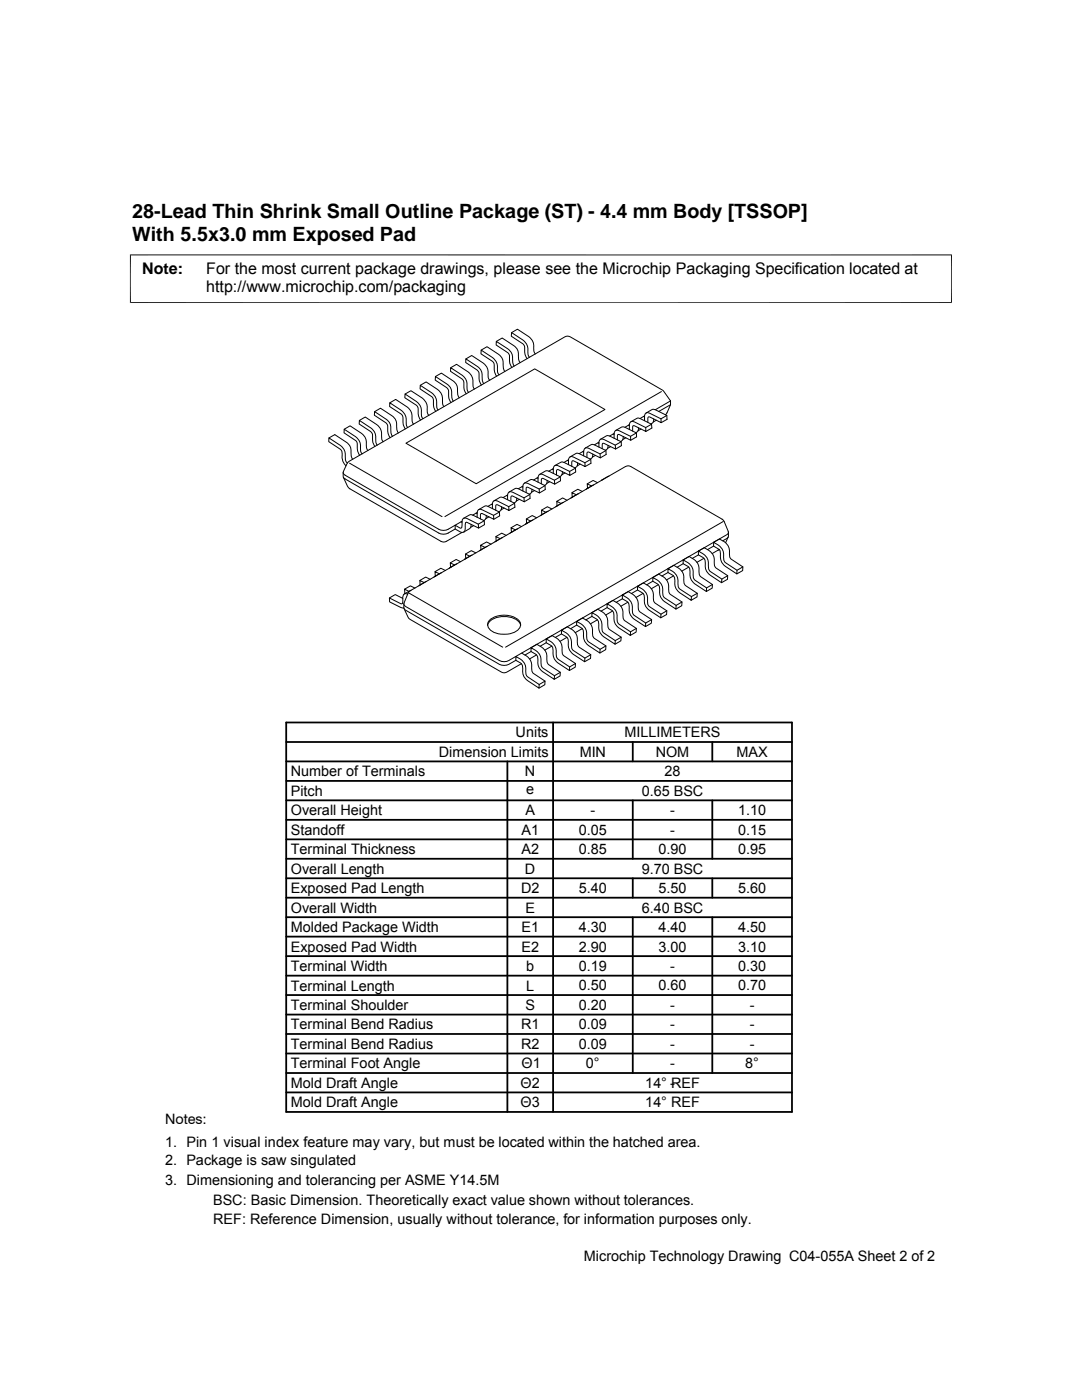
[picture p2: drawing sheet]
<svg xmlns="http://www.w3.org/2000/svg" width="216mm" height="279mm" viewBox="0 0 216 279" stroke-linecap="round" stroke-linejoin="round" font-family="sans-serif">
<g fill="none" stroke="#000" stroke-width=".2">
<path d="M26 50.8v9.7M189.9 50.8v9.7M189.9 50.9h-164M25.9 60.4h164M80.8 78.6l1.2-.6 2.3 1.5a2.52 2.52 0 0 1 .9 2.5l.4 .9M83.9 76.9l1.1-.7 2.3 1.5a3.5 3.5 0 0 1 1.1 3.1l.2 .3M86.9 75.1l1.2-.6 2.2 1.5a2.29 2.29 0 0 1 1 2.4l.3 1M89.9 73.4l1.2-.7 2.3 1.5a3.5 3.5 0 0 1 1 3.1l.3 .3M93 71.6l1.1-.6 2.3 1.5a2.49 2.49 0 0 1 1 2.6l.3 .8M93.5 78.3a1.44 1.44 0 0 1-.3-1.3 2.23 2.23 0 0 0-1-2.1l-2.3-1.5v.7l2.4 1.6a1.69 1.69 0 0 1 .3 1.6v.5l.4 .8M96 69.9l1.2-.7 2.3 1.5a2.33 2.33 0 0 1 .9 2.4l.4 1M96.5 76.6a2.34 2.34 0 0 1-.3-2l-.4-1-2.8-2-.1 .7 2.3 1.6 .4 .5a3.9 3.9 0 0 0 .5 2.4"/>
<path d="M99 68.1l1.2-.6 2.3 1.5a2.29 2.29 0 0 1 1 2.4l.3 1M99.6 74.8a1.81 1.81 0 0 1-.3-1.8l-.4-1-.6-.6-2.3-1.5v.7l2.4 1.6a1.73 1.73 0 0 1 .2 1.6l.5 1.3M102.1 66.4l1.2-.7 2.2 1.5a2.53 2.53 0 0 1 1 2.6l.3 .8M102.6 73a2.35 2.35 0 0 1-.3-1.9l-.4-1-.6-.5-2.3-1.5v.8l2.3 1.5 .3 .5a3.9 3.9 0 0 0 .5 2.4M105.7 71.3a1.34 1.34 0 0 1-.4-1.3 2.29 2.29 0 0 0-.9-2.1l-2.3-1.5-.1 .7 2.3 1.5 .4 .5a3.8 3.8 0 0 0 .5 2.5M132 78.1l-43.2 25M65.6 87.4l1.2-.7 2.3 1.5a2.29 2.29 0 0 1 .9 2.5l.4 1M68.5 94.3v.9l.2 .3 18.8 10.9a2.02 2.02 0 0 0 1.9 0l1.4-.8M68.5 95.2l.8 1.8 .5 .5 18.2 10.5 .5 .2 .6-.2 3.1-1.7M68.7 85.7l1.1-.7 2.3 1.5a2.48 2.48 0 0 1 1 2.6l.3 .8M69.3 92.4a1.38 1.38 0 0 1-.4-1.4 2.29 2.29 0 0 0-1-2.1l-2.3-1.5v.7l2.3 1.5a1.63 1.63 0 0 1 .4 1.6 2.37 2.37 0 0 0 .7 1.8M69.7 92.4l18.5 10.7"/>
<path d="M71.7 83.9l1.2-.7 2.3 1.5a2.56 2.56 0 0 1 .9 2.7l.4 .8M72.3 90.6a1.34 1.34 0 0 1-.4-1.3 2.29 2.29 0 0 0-.9-2.1l-2.3-1.5-.1 .7 2.4 1.6a1.73 1.73 0 0 1 .3 1.6l.5 1.3M74.8 82.1l1.1-.6 2.3 1.5a2.34 2.34 0 0 1 1 2.4l.3 1M75.3 88.8a1.47 1.47 0 0 1-.3-1.3 2.28 2.28 0 0 0-1-2.1l-2.3-1.5v.7l2.3 1.5 .3 .5a4 4 0 0 0 .5 2.5M77.8 80.4l1.2-.7 2.2 1.5a2.54 2.54 0 0 1 1 2.6l.3 .8M78.3 87.1a2.23 2.23 0 0 1-.3-2l-.4-1-2.8-2-.1 .8 2.3 1.5 .3 .5a3.8 3.8 0 0 0 .6 2.5M81 88.5l25.7-14.9 14 8.1-25.7 14.8zM81.4 85.3a1.3 1.3 0 0 1-.3-1.2 2.38 2.38 0 0 0-1-2.2l-2.3-1.5-.1 .7 2.4 1.6a1.79 1.79 0 0 1 .3 1.6l.1 .5 .4 .8M84.4 83.6a1.42 1.42 0 0 1-.3-1.3 2.26 2.26 0 0 0-1-2.2l-2.3-1.5v.8l2.4 1.6a1.73 1.73 0 0 1 .2 1.5l.5 1.3M87.4 81.8a1.26 1.26 0 0 1-.3-1.2 2.34 2.34 0 0 0-1-2.2l-2.2-1.5-.1 .7 2.4 1.6a1.79 1.79 0 0 1 .3 1.6l.1 .5 .4 .8M90.5 80.1a2.31 2.31 0 0 1-.4-2l-.4-1-2.8-2-.1 .8 2.3 1.5 .4 .5a4 4 0 0 0 .5 2.4M98.6 99.9l1.5-.7 2.6 1.2v.8l-1.1 .7"/>
<path d="M101.1 98.9l.2 .1M101.3 98.8l-.9 .5M101.3 99.7a1.78 1.78 0 0 1 .2-1.4l.2-.2 .6 .1 2.3 1.2v.7l-2.4-1.1-.2 .1-.1 1M101.6 98.2l1.5-.7 2.6 1.2 .1 .8-1.2 .6M103.1 99.4l-.1 .6-.4 .4M103.6 99.7l-.6 .3M104.1 97.1l.2 .1M104.3 97l-.9 .5M104.3 98a1.78 1.78 0 0 1 .2-1.5l.3-.1 .5 .1 2.3 1.1v.8l-2.5-1.2-.1 1.1M104.6 96.4l1.5-.7 2.7 1.2v.8l-1.2 .7M105.7 98.7l-1.1 .7M106.2 97.6l-.2 .7-.4 .3"/>
<path d="M106.7 97.9l-.6 .3M107.2 95.4l.2 .1M107.4 95.3l-.9 .5M107.4 96.2v-.8a.66 .66 0 0 1 .2-.7 .66 .66 0 0 1 .8 0l2.2 1.1 .1 .8-2.4-1.1-.3 .3v.8M107.7 94.7l1.5-.8 2.6 1.3v.7l-1.1 .7M108.8 96.9l-1.2 .7M109.2 95.9l-.1 .6-.5 .4M109.7 96.1l-.6 .4M110.2 93.6l.2 .1M110.4 93.5l-.9 .5M110.4 94.5l.1-1.2 .3-.4 .6 .1 2.3 1.1v.8l-2.5-1.2-.2 1.1M110.7 92.9l1.5-.7 2.6 1.2 .1 .8-1.2 .7"/>
<path d="M111.8 95.2l-1.2 .6M112.2 94.1l-.1 .7-.4 .3M112.7 94.4l-.6 .3M113.2 99.8l-.9-.4-1.2 .7M113.2 91.9l.2 .1M113.4 91.8l-.9 .5M113.4 92.7a1.69 1.69 0 0 1 .2-1.4l.5-.2 .3 .1 2.3 1.2 .1 .7-2.6-1.1-.1 1M113.7 91.2l1.5-.8 2.7 1.3v.8l-1.1 .6M114.3 99.2l-.4 .2M114.8 93.4l-1.1 .7M115 98.7l-.9-.4 .2 .8M115.3 92.4l-.2 .6-.4 .4"/>
<path d="M115.4 98.5l-1.3 .8M115.8 92.6l-.6 .4M116.2 98.1l-.9-.5-1.2 .7M116.3 90.1l.2 .1M116.5 91v-.9a.65 .65 0 0 1 .2-.6 .65 .65 0 0 1 .8 0l2.2 1.1 .1 .8-2.4-1.2-.2 .1-.1 1M116.5 90l-.9 .5M116.8 89.4l1.5-.7 2.6 1.2v.8l-1.1 .7M117.3 97.5l-.3 .1M117.9 91.7l-1.2 .7M118 97l-.8-.4 .1 .8M118.3 90.6l-.1 .6-.4 .4M118.5 96.8l-1.4 .7"/>
<path d="M118.8 90.9l-.6 .3M119.2 96.3l-.9-.4-1.1 .7M119.3 88.4l.2 .1M119.5 88.3l-.9 .5M119.5 89.2a1.78 1.78 0 0 1 .2-1.4l.3-.2 .5 .1 2.3 1.1v.8l-2.5-1.1-.1 1M119.8 87.7l1.5-.8 2.7 1.3v.7l-1.2 .7M120.3 95.7l-.3 .2M120.9 89.9l-1.2 .7M121.3 88.9l-.1 .6-.4 .4M121.5 95l-1.4 .8M121.8 89.1l-.6 .4M122.3 86.6l.2 .1"/>
<path d="M122.5 87.5a1.78 1.78 0 0 1 .2-1.5l.3-.1 .5 .1 2.3 1.1 .1 .8-2.6-1.2-.1 1.1M122.6 86.5l-1 .5M122.9 85.9l1.4-.7 2.7 1.2v.8l-1.1 .7M124 88.2l-1.2 .6M124.4 87.1l-.1 .7-.5 .3M124.9 87.4l-.6 .3M125.4 84.9l.2 .1M125.6 84.8l-.9 .5M125.6 85.7a1.78 1.78 0 0 1 .2-1.4l.4-.2 .4 .1 2.2 1.1 .1 .8-2.6-1.1-.1 1M125.9 84.2l1.5-.8 2.6 1.3 .1 .7-1.2 .7M127 86.4l-1.2 .7M127.4 85.4l-.1 .6-.4 .4"/>
<path d="M127.9 85.6l-.6 .4M128.4 83.1l.2 .1M128.6 83l-.9 .5M128.6 84a1.8 1.8 0 0 1 .2-1.5l.4-.2 .4 .2 2.3 1.1v.7l-2.5-1.1-.1 1.1M128.9 82.4l1.5-.7 2.7 1.2v.8l-1.2 .6M130 84.7l-1.2 .6M130.4 83.6l-.1 .6-.4 .4M131 83.9l-.7 .3M133.1 82.9l-1.2 .7M133.8 80l-3 1.8M133.8 80.8l-1 2M133.8 80v.8l-2.3 1.3"/>
<path d="M133.8 80l-1.7-2.2-18.3-10.6-.8-.1-43.6 25.2-.9 2 .4 .5 18.6 10.8a2.02 2.02 0 0 0 1.9 0l2.8-1.6M77.7 119.3l1.2-.6 1.5 .7M81.3 118.6l-.3-.1a.98 .98 0 0 0-.6 1.3l-.1 .7h-.3l-2.3-1.2v.8l2.3 1.1 .6 .1M81.6 118l-.9-.4 .2 .8M81.6 118.4l18.7 10.8M81.7 118l43.4-25 .8 .1 18.2 10.5 .3 .3 .9 2.1v.4l-.2 .2-43.6 25.2a1.98 1.98 0 0 1-1.8 0l-18.9-10.9-.2-.2v-.4zM82 117.8l-1.3 .7M82.8 117.4l-.9-.5-1.2 .7M83.9 116.7l-.3 .2M84.6 116.3l-.8-.5 .1 .9M85.1 116.1l-1.4 .7M85.8 115.6l-.9-.4-1.1 .6"/>
<path d="M87 115l-.4 .2M87.7 114.5l-.9-.4 .2 .8M88.1 114.3l-1.4 .7M88.9 113.9l-.9-.5-1.2 .7M90 113.2l-.4 .2M90.7 112.8l-.8-.5 .1 .9M90.8 104.8l1 .6h.2l.2-.6a1.17 1.17 0 0 1 .5-1.4l.5 .1 2.2 1.1 .1 .8-2.3-1.1-.2-.1-.2 .6a1.36 1.36 0 0 1-.4 1.4h-.4l-1.2-.6zM91.1 112.5l-1.3 .8M91.9 112.1l-.9-.4-1.1 .6M92 104.1l.2 .1M92.5 103.4l1.5-.7 2.6 1.2 .1 .8-1.2 .7M93 111.5l-.3 .2"/>
<path d="M93.7 111l-.8-.4 .1 .8M94 104.6l-.2 .8-1.3 .8M94.2 110.8l-1.4 .7M94.5 104.9l-.6 .3M95 110.3l-1-.4-1.1 .7M95 102.4l.2 .1M95.2 103.3a1.8 1.8 0 0 1 .2-1.5l.4-.2 .4 .1 2.3 1.1v.8l-2.5-1.1-.1 1.1M95.2 102.3l-.9 .5M95.5 101.7l1.5-.8 2.7 1.3v.8l-1.2 .6M96.1 109.7l-.4 .2M96.6 103.9l-1.2 .7M96.8 109.2l-.9-.4 .2 .9"/>
<path d="M97 102.9l-.1 .6-.4 .4M97.2 109l-1.3 .8M97.6 103.1l-.7 .4M98 108.6l-.9-.4-1.2 .6M98.1 100.6l.2 .2M98.3 100.5l-.9 .5M98.3 101.5a1.78 1.78 0 0 1 .1-1.4l.3-.2 .6 .1 2.2 1.1 .1 .8-2.5-1.2-.2 .1v1M99.1 107.9l-.4 .3M99.7 102.2l-1.2 .6M99.8 107.5l-.8-.4 .1 .8M100.1 101.1l-.1 .7-.5 .3M100.3 107.3l-1.4 .7"/>
<path d="M100.6 101.4l-.6 .3M101 106.8l-.9-.4-1.1 .7M102.1 106.2l-.3 .2M102.7 100.4l-1.2 .7M102.8 105.7l-.8-.4 .2 .9M103.3 105.5l-1.4 .8M104.1 105.1l-.9-.5-1.2 .7M105.2 104.5l-.4 .1M105.9 104l-.9-.4 .2 .8M106.3 103.8l-1.3 .7M107.1 103.3l-.9-.4-1.2 .7M108.2 102.7l-.4 .2"/>
<path d="M108.9 102.2l-.8-.4 .1 .8M109.4 102l-1.4 .8M110.1 101.6l-.9-.5-1.1 .7M111.2 100.9l-.3 .3M112 100.5l-.9-.4 .2 .8M112.4 100.3l-1.4 .7M124.2 119.5l-1.2 .7M124.2 118.7a2.91 2.91 0 0 1 2 3.5l.4 .6 2.2 1.5v.8l-2.3-1.6a3 3 0 0 1-1-2.8l-.4-.7-.9-.5v-.8l1.1-.6a2.93 2.93 0 0 1 2.1 3.4l.3 .7 2.3 1.5v.7l-1.2 .7M127.2 117.8l-1.2 .6M127.2 117a2.85 2.85 0 0 1 2 3.4l.4 .7 2.3 1.5-.1 .7-2.2-1.5a2.96 2.96 0 0 1-1-2.9l-.5-.6-.9-.5v-.8l1.2-.7a2.85 2.85 0 0 1 2 3.4l.4 .7 2.3 1.5-.1 .7-1.2 .7M128.3 118.4l-1.4 .8M130.3 116l-1.3 .7"/>
<path d="M130.3 115.3a2.86 2.86 0 0 1 2 3.4l.4 .6 2.2 1.5v.8l-2.3-1.5a2.98 2.98 0 0 1-1-2.9l-.4-.7-.9-.5v-.7l1.1-.7a2.92 2.92 0 0 1 2 3.4l.4 .7 2.3 1.4-.1 .8-1.1 .7M131.4 116.7l-1.4 .8M133.3 114.3l-1.2 .7M133.3 113.5a2.89 2.89 0 0 1 2 3.4l.4 .7 2.3 1.5-.1 .7-2.3-1.5a2.92 2.92 0 0 1-1-2.8l-.4-.7-.9-.5v-.8l1.2-.7a2.71 2.71 0 0 1 2 2.5 1.72 1.72 0 0 0 .3 1.6l2.3 1.5v.7l-1.2 .7M134.4 114.9l-1.4 .8M136.3 112.5l-1.2 .7M136.3 111.7a2.86 2.86 0 0 1 2 3.4l.4 .7 2.3 1.5-.1 .7-2.2-1.5a3 3 0 0 1-1-2.8l-.4-.7-1-.5v-.8l1.2-.6a2.86 2.86 0 0 1 2 3.4l.4 .6 2.3 1.5-.1 .8-1.2 .6M137.4 113.2l-1.4 .8M139.1 118.4l-1.1 .7M139.4 110.7l-1.3 .7M139.4 110a2.88 2.88 0 0 1 2 3.4l.4 .7 2.2 1.5v.7l-2.3-1.5a2.91 2.91 0 0 1-1-2.8l-.4-.7-.9-.6v-.7l1.1-.7a2.86 2.86 0 0 1 2 3.4l.4 .7 2.3 1.5v.7l-1.2 .7M140.5 111.4l-1.4 .8"/>
<path d="M142.2 116.6l-1.2 .7M142.4 109l-1.2 .7M142.4 108.2a2.87 2.87 0 0 1 2 3.4l.4 .7 2.3 1.5-.1 .7-2.3-1.5a3.1 3.1 0 0 1-1-2.9l-.4-.6-.9-.5v-.8l1.2-.6a2.88 2.88 0 0 1 2 3.4l.4 .6 2.2 1.5v.8l-1.2 .6M143.2 109.8l.3-.1-1.4 .8M144.3 104.1l-43.4 25.1M145.2 114.9l-1.2 .7M145.3 107.2l-.5 1.1M145.4 106.2l-.1 .9a1.66 1.66 0 0 1-1.1 .8M148.2 113.1l-1.1 .7M80.6 120.5v.9l.2 .3 18.9 10.9a2.15 2.15 0 0 0 1.8 0l1.4-.8M80.6 121.5l.8 1.6 .4 .5 18.3 10.5 .5 .2 .5-.2 2.9-1.6M97.3 124.8a3 3 0 0 1 3.3-1.8 3 3 0 0 1 3.3 1.8"/>
<path d="M97.7 123.7a4.8 4.8 0 0 1 5.8 0 1.38 1.38 0 0 1-.7 2.4 5 5 0 0 1-5-.4 1.27 1.27 0 0 1-.1-2zM102.9 131a2.86 2.86 0 0 1 2 3.4l.4 .7 2.3 1.5-.1 .7-2.2-1.5a2.96 2.96 0 0 1-1-2.8l-.4-.7-1-.5zM104.1 130.3a2.91 2.91 0 0 1 2 3.5l.4 .6 2.3 1.5-.1 .8-1.2 .6M106 129.3a2.88 2.88 0 0 1 2 3.4l.4 .7 2.2 1.5v.7l-2.3-1.5a2.91 2.91 0 0 1-1-2.9l-.4-.6-.9-.6v-.7l1.1-.7a2.73 2.73 0 0 1 2 2.5 1.7 1.7 0 0 0 .4 1.6l2.3 1.5v.7l-1.2 .7M106 130l-1.2 .7M107.1 130.7l-1.4 .8M108.8 135.9l-1.2 .7M109 127.5a2.88 2.88 0 0 1 2 3.4l.4 .7 2.3 1.5-.1 .7-2.3-1.5a3.1 3.1 0 0 1-1-2.9l-.4-.6-.9-.5v-.8l1.2-.6a2.89 2.89 0 0 1 2 3.4l.4 .6 2.2 1.5v.7l-1.2 .7M109 128.3l-1.2 .7M110.1 128.9l-1.4 .9M111.8 134.2l-1.2 .7M112 125.8a2.91 2.91 0 0 1 2.1 3.4l.3 .6 2.3 1.5-.1 .8-2.2-1.5a2.98 2.98 0 0 1-1-2.9l-.4-.6-1-.6v-.7l1.2-.7a2.83 2.83 0 0 1 2 3.4l.4 .7 2.3 1.5-.1 .7-1.2 .7"/>
<path d="M112 126.5l-1.2 .7M113.1 127.2l-1.4 .8M114.8 132.4l-1.1 .7M115.1 124.8l-1.2 .7M115.1 124a2.83 2.83 0 0 1 2 3.4l.4 .7 2.2 1.5v.7l-2.3-1.5a3.1 3.1 0 0 1-1-2.9l-.4-.6-.9-.5v-.8l1.1-.7a2.88 2.88 0 0 1 2 3.5l.4 .6 2.3 1.5v.7l-1.2 .7M116.2 125.5l-1.4 .8M117.9 130.7l-1.2 .6M118.1 123l-1.2 .7M118.1 122.3a2.92 2.92 0 0 1 2 3.4l.4 .6 2.3 1.5-.1 .8-2.3-1.5a2.99 2.99 0 0 1-.9-2.9l-.5-.7-.9-.5v-.7l1.2-.7a2.87 2.87 0 0 1 2 3.4l.4 .7 2.3 1.5-.1 .7-1.2 .7M119.2 123.7l-1.4 .8M120.9 128.9l-1.2 .7M121.1 121.3l-1.2 .7"/>
<path d="M121.1 120.5a2.72 2.72 0 0 1 2 2.5 1.7 1.7 0 0 0 .4 1.6l2.3 1.5v.7l-2.3-1.5a3.1 3.1 0 0 1-1-2.9l-.4-.6-1-.5v-.8l1.2-.7a2.88 2.88 0 0 1 2 3.4l.4 .7 2.3 1.5-.1 .7-1.1 .7M122.2 121.9l-1.3 .8M124 127.2l-1.2 .6M125.3 120.2l-1.4 .8M127 125.4l-1.2 .7M130 123.7l-1.2 .6M133.1 121.9l-1.2 .7M136.1 120.1l-1.2 .7"/>
</g>
<g fill="none" stroke="#000" stroke-width=".36">
<path d="M57.1 159.7h100.9M57.1 155.9h100.9M57.1 152h100.9M57.1 148.1h100.9M57.1 144.2h100.9v77.7h-100.9zM101.2 152v69.9M110.4 144.2v77.7M126.3 148.1v3.9M126.3 159.7v11.7M142.1 148.1v3.9M142.1 159.7v11.7M57.1 163.6h100.9"/>
<path d="M57.1 175.3h100.9M57.1 171.4h100.9M57.1 167.5h100.9M57.1 179.2h100.9M126.3 175.3v3.9M142.1 175.3v3.9M57.1 190.8h100.9M57.1 183h100.9M57.1 186.9h100.9M57.1 194.7h100.9M57.1 198.6h100.9M126.3 183v31.1"/>
<path d="M142.1 183v31.1M57.1 218h100.9M57.1 202.5h100.9M57.1 206.4h100.9M57.1 210.2h100.9M57.1 214.1h100.9"/>
</g>
<g font-size="3.9">
<text x="26.4" y="43.5">28-Lead Thin Shrink Small Outline Package (ST) - 4.4 mm Body [TSSOP]</text>
<text x="26.4" y="48">With 5.5x3.0 mm Exposed Pad</text>
</g>
<g font-size="3.2">
<text x="28.4" y="54.6">Note:</text>
<text x="41.1" y="58.3">http://www.microchip.com/packaging</text>
<text x="41.1" y="54.6">For the most current package drawings, please see the Microchip Packaging Specification located at</text>
</g>
<g font-size="2.9">
<text x="102.9" y="147.2">Units</text>
<text x="124.6" y="147.2">MILLIMETERS</text>
<text x="58" y="154.9">Number of Terminals</text>
<text x="87.6" y="151">Dimension Limits</text>
<text x="104.8" y="154.9">N</text>
<text x="115.7" y="151">MIN</text>
<text x="130.8" y="151">NOM</text>
<text x="132.6" y="154.9">28</text>
<text x="147" y="151">MAX</text>
<text x="58" y="158.8">Pitch</text>
<text x="105" y="158.5">e</text>
<text x="128" y="158.8">0.65 BSC</text>
<text x="58" y="162.7">Overall Height</text>
<text x="58" y="166.6">Standoff</text>
<text x="104.1" y="166.6">A1</text>
<text x="104.8" y="162.7">A</text>
<text x="115.5" y="166.6">0.05</text>
<text x="117.8" y="162.7">-</text>
<text x="133.7" y="162.7">-</text>
<text x="133.7" y="166.6">-</text>
<text x="147.3" y="162.7">1.10</text>
<text x="147.3" y="166.6">0.15</text>
<text x="58" y="170.5">Terminal Thickness</text>
<text x="104.1" y="170.5">A2</text>
<text x="115.5" y="170.5">0.85</text>
<text x="131.4" y="170.5">0.90</text>
<text x="147.3" y="170.5">0.95</text>
<text x="58" y="174.4">Overall Length</text>
<text x="58" y="178.2">Exposed Pad Length</text>
<text x="104" y="178.2">D2</text>
<text x="104.8" y="174.4">D</text>
<text x="115.5" y="178.2">5.40</text>
<text x="128" y="174.4">9.70 BSC</text>
<text x="131.4" y="178.2">5.50</text>
<text x="147.3" y="178.2">5.60</text>
<text x="58" y="182.1">Overall Width</text>
<text x="104.8" y="182.1">E</text>
<text x="128" y="182.1">6.40 BSC</text>
<text x="58" y="186">Molded Package Width</text>
<text x="58" y="189.9">Exposed Pad Width</text>
<text x="104" y="186">E1</text>
<text x="104" y="189.9">E2</text>
<text x="115.5" y="186">4.30</text>
<text x="115.5" y="189.9">2.90</text>
<text x="131.4" y="186">4.40</text>
<text x="131.4" y="189.9">3.00</text>
<text x="147.3" y="186">4.50</text>
<text x="147.3" y="189.9">3.10</text>
<text x="58" y="193.8">Terminal Width</text>
<text x="58" y="197.7">Terminal Length</text>
<text x="105" y="193.8">b</text>
<text x="105" y="197.7">L</text>
<text x="115.5" y="197.7">0.50</text>
<text x="115.5" y="193.8">0.19</text>
<text x="131.4" y="197.7">0.60</text>
<text x="133.7" y="193.8">-</text>
<text x="147.3" y="197.7">0.70</text>
<text x="147.3" y="193.8">0.30</text>
<text x="58" y="201.6">Terminal Shoulder</text>
<text x="104.8" y="201.6">S</text>
<text x="115.5" y="201.6">0.20</text>
<text x="133.7" y="201.6">-</text>
<text x="149.6" y="201.6">-</text>
<text x="58" y="205.4">Terminal Bend Radius</text>
<text x="58" y="209.3">Terminal Bend Radius</text>
<text x="104" y="205.4">R1</text>
<text x="104" y="209.3">R2</text>
<text x="115.5" y="205.4">0.09</text>
<text x="115.5" y="209.3">0.09</text>
<text x="133.7" y="205.4">-</text>
<text x="133.7" y="209.3">-</text>
<text x="149.6" y="205.4">-</text>
<text x="149.6" y="209.3">-</text>
<text x="58" y="213.2">Terminal Foot Angle</text>
<text x="104.1" y="213.2">Θ1</text>
<text x="116.9" y="213.2">0°</text>
<text x="133.7" y="213.2">-</text>
<text x="148.7" y="213.2">8°</text>
<text x="58" y="221">Mold Draft Angle</text>
<text x="58" y="217.1">Mold Draft Angle</text>
<text x="103.9" y="217.1">Θ2</text>
<text x="103.9" y="221">Θ3</text>
<text x="128.8" y="217.1">14° REF</text>
<text x="128.8" y="221">14° REF</text>
<text x="133.7" y="217.1">-</text>
<text x="32.9" y="224.3">Notes:</text>
<text x="32.9" y="228.9">1. Pin 1 visual index feature may vary, but must be located within the hatched area.</text>
<text x="32.9" y="232.6">2. Package is saw singulated</text>
<text x="32.9" y="236.5">3. Dimensioning and tolerancing per ASME Y14.5M</text>
<text x="42.5" y="244.3">REF: Reference Dimension, usually without tolerance, for information purposes only.</text>
<text x="42.5" y="240.6">BSC: Basic Dimension. Theoretically exact value shown without tolerances.</text>
<text x="116.5" y="251.7">Microchip Technology Drawing C04-055A Sheet 2 of 2</text>
</g>
</svg>
